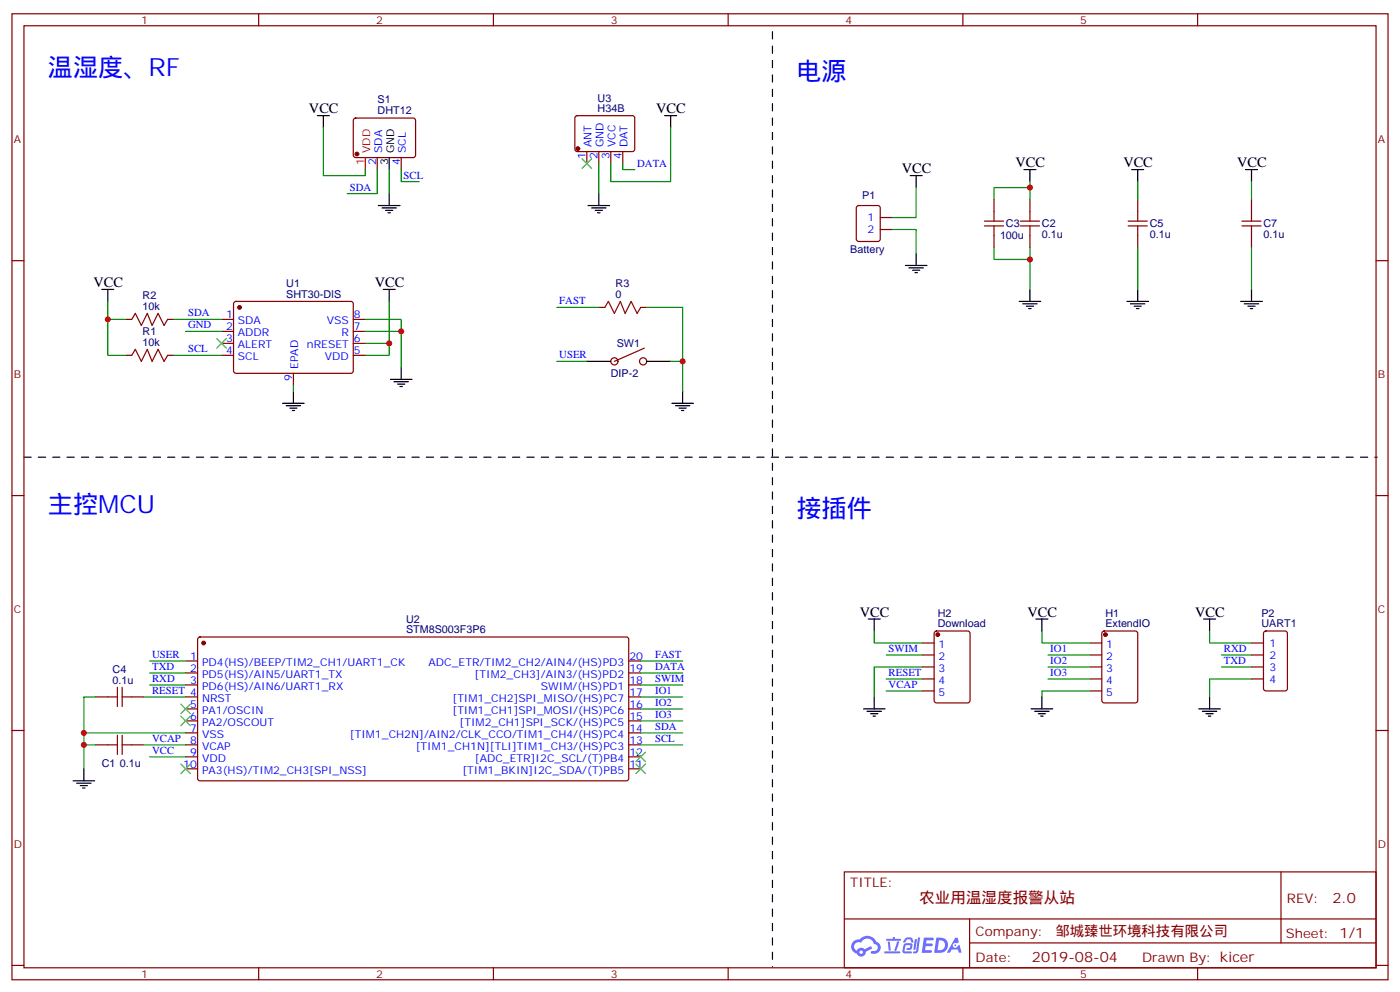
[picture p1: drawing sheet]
<svg xmlns="http://www.w3.org/2000/svg" width="412mm" height="292mm" viewBox="0 0 412 292" stroke-linecap="round" stroke-linejoin="round" font-family="sans-serif">
<path d="M227.5 9.3v275.2M7.1 134.6h398.6" fill="none" stroke="#000" stroke-width=".35" stroke-dasharray="2.1 2.1"/>
<g fill="none" stroke="#870000" stroke-width=".35">
<path d="M3.5 4.1h405.4v284.3h-405.4zM7.1 7.6h398.2v277.3h-398.2zM76.2 4.1v3.5M145.3 4.1v3.5M214.5 4.1v3.5M283.6 4.1v3.5M352.8 4.1v3.5M3.5 76.7h3.6M405.3 76.7h3.6M3.5 145.9h3.6M405.3 145.9h3.6M3.5 215h3.6"/>
<path d="M405.3 215h3.6M248.7 256.6h156.6v28.3h-156.6zM377.3 256.7v20.8M248.7 270.5h156.5M285.6 277.5h119.6M285.6 270.5v14.1M3.5 284.2h3.6M76.2 284.9v3.5M145.3 284.9v3.5M214.5 284.9v3.5M283.6 284.9v3.5M352.8 284.9v3.5"/>
<path d="M405.3 284.2h3.6"/>
</g>
<g fill="#5487ff">
<path d="M272.1 276h2.6l.3 .2-.1 .5-2 .1-.1 .9h1.6l.4 .4-.4 .4h-1.7l-.2 1.2h1.8l.3 .4-.2 .3-2.9 .1z"/>
<path d="M281.4 276h.7l.4 1.4-.7 .3a.74 .74 0 0 0-1.1 .3 .74 .74 0 0 0 .5 1 .74 .74 0 0 0 .9-.6l.5-.3 .7 2.3h-.9l-.2-.9h-1.9l-.5 .9h-.9z"/>
<path d="M269.5 276.4h.6l-.4 3a.31 .31 0 0 1-.3 .2 .31 .31 0 0 1-.3-.3z"/>
<path d="M270.4 276h.6l-.5 3.9a.89 .89 0 0 1-.7 .7 .89 .89 0 0 1-.9-.3l1-.4z"/>
<path d="M266.8 276.1l.6-.2 1.2 .1 .5 1.3-.6 .1-.4-.9-1 .2a.95 .95 0 0 1-1 .7l-.1-.2z"/>
<path d="M266.4 277.8l1.8-.2a1.04 1.04 0 0 1 .6 1.1 1.04 1.04 0 0 1-.8 .9h-.7a.29 .29 0 0 1-.3-.3 .29 .29 0 0 1 .3-.3h.7l.2-.8-1.4 .1-.4 1.7h1.9a.29 .29 0 0 1 .3 .4 .29 .29 0 0 1-.3 .2h-2l-.4-.3 .2-2z"/>
<path d="M260.5 280h4.4a.3 .3 0 0 1 .3 .4 .3 .3 0 0 1-.3 .2h-4.3z"/>
<path d="M264.3 277.1h.6l-.5 1.7a1.02 1.02 0 0 1-.7 1.1l-.2-.2z"/>
<path d="M261.5 277.2h.6l.3 2.3-.3 .4-.3-.3z"/>
<path d="M261.1 276.3h1.9l.2-.5h.5l-.1 .5h1.5a.29 .29 0 0 1 .3 .3 .29 .29 0 0 1-.3 .3h-3.9z"/>
<path d="M275.8 276l-.6 4.5h1.4a2.27 2.27 0 0 0 2.7-2.3 2.27 2.27 0 0 0-2.7-2.2zM276.6 276.8a1.5 1.5 0 0 1 1.8 1.5 1.5 1.5 0 0 1-1.9 1.4h-.3z"/>
<path d="M251.4 277.1a2.09 2.09 0 0 0 1 3.6 1.37 1.37 0 0 0 1.5 .9 1.37 1.37 0 0 0 1.1-1.5l2-.9-.5-.7-1.8 .9a1.4 1.4 0 0 0-2.3 .4 1.32 1.32 0 0 1-.6-1.8 1.32 1.32 0 0 1 1.9-.5 2.02 2.02 0 0 1 2-1.2 2.02 2.02 0 0 1 1.8 1.6 1.09 1.09 0 0 1 1.1 1.3 1.09 1.09 0 0 1-1.6 .7 .41 .41 0 0 0-.5 .4 .41 .41 0 0 0 .4 .4 1.89 1.89 0 0 0 2.4-1.1 1.89 1.89 0 0 0-1.2-2.4 2.98 2.98 0 0 0-5-.7l-1 .2zM253.2 280.3a.52 .52 0 0 1 1 0 .52 .52 0 0 1-1 0z"/>
<circle cx="281.4" cy="278.3" r=".28"/>
</g>
<g fill="none" stroke="#870000" stroke-width=".35">
<path d="M104.3 35l.5-.3 17.2 .1 .4 .7-.1 10.5-.6 .4-17.2-.1-.4-.6v-10.2zM169.6 34.2l.4-.2 16.5 .1 .5 .6-.1 9.5-.6 .4h-16.5l-.5-.7v-9.2zM111.1 46.4v3.5M118.2 46.4v3.5M172.9 44.6v3.6M176.4 44.6v3.6M179.9 44.6v3.6M183.4 44.6v3.6M292.8 58.7v6.4M303.4 58.7v6.4M335.1 58.7v6.4M368.7 58.7v6.4"/>
<path d="M252.5 60.7l.4-.2h5.7l.6 .4 .1 9.5-.5 .6-5.9 .1-.6-.5-.1-9.4zM259.3 64h3.5M259.3 67.6h3.5M290 66.5h5.6M290 65.1h5.6M292.8 66.5v6.3M300.6 66.5h5.6M300.6 65.1h5.6M303.4 66.5v6.3M332.3 66.5h5.7M332.3 65.1h5.7M335.1 66.5v6.3"/>
<path d="M365.8 66.5h5.7M365.8 65.1h5.7M368.7 66.5v6.3M37 94h1.8l1.1-1.7 1.7 3.5 1.8-3.5 1.4 3.5 1.8-3.5 1.7 3.5 1.1-1.8h1.8M65.3 94h3.5M65.3 97.5h3.5M69 88.9l.5-.2 34.1 .1 .5 .6-.1 20.1-.6 .4-34.2-.1-.4-.6v-19.8zM104.1 94h3.5M104.1 97.5h3.5M176.4 90.5h1.8M188.7 90.5h1.8M37 104.6h1.8l1.1-1.8 1.7 3.6 1.8-3.6 1.4 3.6 1.8-3.6 1.7 3.6 1.1-1.8h1.8"/>
<path d="M65.3 101.1h3.5M65.3 104.6h3.5M86.4 109.9v3.5M104.1 101.1h3.5M104.1 104.6h3.5M189.8 102.5l-8.8 3.9M54.7 194.6h3.5M54.7 198.1h3.5M58.4 187.7l.5-.2 125.9 .1 .4 .6-.1 41.2-.6 .4h-125.9l-.4-.7v-40.9zM185.2 194.6h3.5M185.2 198.1h3.5M271.6 189.3h3.6"/>
<path d="M271.6 192.8h3.6M271.6 196.3h3.6M271.6 199.8h3.6M275.4 185.9l.5-.2h9.1l.7 .5 .1 20-.5 .6-9.4 .1-.7-.5v-20zM321 189.3h3.6M321 192.8h3.6M321 196.3h3.6M321 199.8h3.6M324.8 185.9l.5-.2h9.1l.7 .5v20l-.4 .6-9.4 .1-.7-.5v-20zM368.7 189.3h3.5M368.7 192.8h3.5M368.7 196.3h3.5"/>
<path d="M368.7 199.8h3.5M372.4 185.9l.5-.2h5.6l.7 .5v16.5l-.4 .6-5.9 .1-.7-.5v-16.5zM28.2 205.1h6.4M28.2 219.3h6.4M34.6 202.3v5.7M34.6 216.4v5.7M36 205.1h6.3M36 219.3h6.3M36 202.3v5.7M36 216.4v5.7M54.7 201.6h3.5M54.7 205.1h3.5"/>
<path d="M54.7 208.7h3.5M54.7 212.2h3.5M54.7 215.7h3.5M54.7 219.3h3.5M185.2 201.6h3.5M185.2 205.1h3.5M185.2 208.7h3.5M185.2 212.2h3.5M185.2 215.7h3.5M185.2 219.3h3.5M271.6 203.4h3.6M321 203.4h3.6"/>
<path d="M54.7 222.8h3.5M54.7 226.3h3.5M185.2 222.8h3.5M185.2 226.3h3.5"/>
<circle cx="181" cy="106.4" r="1.06"/>
<circle cx="189.4" cy="106.4" r="1.06"/>
</g>
<g fill="#870000" stroke="#870000" stroke-width=".35">
<circle cx="70.6" cy="90.5" r=".53"/>
<circle cx="60" cy="189.3" r=".53"/>
<circle cx="170.2" cy="43.7" r=".53"/>
<circle cx="325.6" cy="186.8" r=".53"/>
<circle cx="276.2" cy="186.8" r=".53"/>
<circle cx="105.1" cy="45.3" r=".53"/>
</g>
<path d="M107.6 46.4v3.5" fill="none" stroke="#f00" stroke-width=".35"/>
<g fill="none" stroke="#000" stroke-width=".35">
<path d="M93.5 34h3.5M95.2 34v3.6M195.8 34h3.5M197.6 34v3.6M114.7 46.4v3.5M114.7 57v3.5M176.4 57v3.5M268.1 51.7h3.5M269.9 51.7v3.5M301.6 49.9h3.6M303.4 49.9v3.5M333.4 49.9h3.5"/>
<path d="M335.1 49.9v3.5M366.9 49.9h3.5M368.7 49.9v3.5M111.5 60.5h6.3M112.5 61.2h4.3M113.6 61.9h2.1M114.3 62.6h.7M173.2 60.5h6.4M174.3 61.2h4.2M175.3 61.9h2.1M176 62.6h.7M266.7 78.1h6.3"/>
<path d="M267.8 78.8h4.2M268.8 79.6h2.1M269.9 74.6v3.5M30 85.2h3.5M31.7 85.2v3.5M112.9 85.2h3.5M114.7 85.2v3.5M269.5 80.3h.7M300.2 88.7h6.4M301.3 89.4h4.2M302.3 90.1h2.1M303 90.8h.7"/>
<path d="M303.4 85.2v3.5M332 88.7h6.3M333 89.4h4.3M334.1 90.1h2.1M334.8 90.8h.7M335.1 85.2v3.5M365.5 88.7h6.3M366.5 89.4h4.3M367.6 90.1h2.1M368.3 90.8h.7M368.7 85.2v3.5M83.3 118.7h6.3"/>
<path d="M84.3 119.4h4.2M86.4 115.2v3.5M115 111.7h6.4M116.1 112.4h4.2M117.1 113.1h2.1M117.8 113.8h.7M118.2 108.1v3.6M172.9 106.4h7M190.5 106.4h7.1M197.9 118.7h6.4M199 119.4h4.2M201.1 115.2v3.5"/>
<path d="M85.4 120.1h2.1M86.1 120.8h.7M200 120.1h2.1M200.7 120.8h.7M255.8 182.2h3.5M257.5 182.2v3.5M305.2 182.2h3.5M306.9 182.2v3.5M354.5 182.2h3.6M356.3 182.2v3.5M254.4 208.7h6.3M255.4 209.4h4.2"/>
<path d="M256.5 210.1h2.1M257.2 210.8h.7M257.5 205.1v3.6M303.7 208.7h6.4M304.8 209.4h4.2M305.9 210.1h2.1M306.6 210.8h.7M306.9 205.1v3.6M353.1 208.7h6.4M354.2 209.4h4.2M355.2 210.1h2.2M356 210.8h.7"/>
<path d="M356.3 205.1v3.6M21.5 229.8h6.4M22.6 230.5h4.2M23.6 231.2h2.2M24.3 232h.7M24.7 226.3v3.5"/>
</g>
<path d="M178.2 90.5l1-1.8 1.8 3.6 1.7-3.6 1.4 3.6 1.8-3.6 1.8 3.6 1-1.8" fill="none" stroke="#a10000" stroke-width=".35"/>
<g fill="none" stroke="#008700" stroke-width=".35">
<path d="M95.2 37.6v14.1h12.4v-1.8M197.6 37.6v15.8h-17.7v-5.2M111.1 49.9v7.1h-8.8M114.7 49.9v7.1M118.2 49.9v3.5h5.3M176.4 48.2v8.8M183.4 48.2v1.7h3.6M269.9 55.2v8.8h-7.1M303.4 55.2h-10.6v3.5M303.4 53.4v5.3M335.1 53.4v5.3M368.7 53.4v5.3"/>
<path d="M262.8 67.6h7.1v7M292.8 72.8v3.6h10.6M303.4 72.8v12.4M335.1 72.8v12.4M368.7 72.8v12.4M31.7 88.7v15.9h5.3M31.7 94h5.3M51.2 94h14.1M54.7 97.5h10.6M107.6 94h10.6v14.1M107.6 97.5h10.6M114.7 88.7v15.9h-7.1"/>
<path d="M164 90.5h12.4M190.5 90.5h10.6v24.7M51.2 104.6h14.1M86.4 113.4v1.8M107.6 101.1h7.1M164 106.4h8.9M197.6 106.4h3.5M44.1 198.1h10.6M44.1 194.6h10.6M188.7 198.1h12.4M188.7 194.6h12.4M257.5 185.7v3.6h14.1"/>
<path d="M261.1 192.8h10.5M261.1 199.8h10.5M271.6 196.3h-14.1v8.8M306.9 185.7v3.6h14.1M308.7 192.8h12.3M308.7 196.3h12.3M308.7 199.8h12.3M356.3 185.7v3.6h12.4M359.8 192.8h8.9M359.8 196.3h8.9M368.7 199.8h-12.4v5.3M24.7 215.7h30"/>
<path d="M24.7 219.3v7M28.2 205.1h-3.5v14.2h3.5M42.3 219.3h12.4M42.3 205.1h12.4M44.1 201.6h10.6M188.7 219.3h12.4M188.7 201.6h12.4M188.7 215.7h12.4M188.7 205.1h12.4M188.7 208.7h12.4M188.7 212.2h12.4M261.1 203.4h10.5"/>
<path d="M321 203.4h-14.1v1.7M44.1 222.8h10.6"/>
</g>
<g fill="#c00">
<circle cx="201.1" cy="106.4" r=".88"/>
<circle cx="24.7" cy="219.3" r=".88"/>
<circle cx="303.4" cy="55.2" r=".88"/>
<circle cx="31.8" cy="94" r=".88"/>
<circle cx="118.2" cy="97.5" r=".88"/>
<circle cx="114.7" cy="101.1" r=".88"/>
<circle cx="24.7" cy="215.7" r=".88"/>
<circle cx="303.4" cy="76.4" r=".88"/>
</g>
<g fill="none" stroke="#3c3" stroke-width=".35">
<path d="M171.4 46.7l2.9 2.9M174.3 46.7l-2.9 2.9M63.9 99.7l2.8 2.8M66.7 99.7l-2.8 2.8M53.3 207.3l2.8 2.8M53.3 210.8l2.8 2.8M56.1 207.3l-2.8 2.8M56.1 210.8l-2.8 2.8M53.3 224.9l2.8 2.8M56.1 224.9l-2.8 2.8M187.3 224.9l2.8 2.8M187.3 221.4l2.8 2.8"/>
<path d="M190.1 224.9l-2.8 2.8M190.1 221.4l-2.8 2.8"/>
</g>
<g font-size="7.4" fill="#00f">
<text x="14.1" y="22.3">温湿度、RF</text>
<text x="234.6" y="23.5">电源</text>
<text x="14.1" y="151">主控MCU</text>
<text x="234.6" y="152.2">接插件</text>
</g>
<text font-size="4.6" fill="#800" x="270.8" y="265.7">农业用温湿度报警从站</text>
<g font-size="4.2">
<text x="91" y="33.3">VCC</text>
<text x="193.3" y="33.3">VCC</text>
<text x="265.6" y="51">VCC</text>
<text x="299.2" y="49.2">VCC</text>
<text x="330.9" y="49.2">VCC</text>
<text x="364.4" y="49.2">VCC</text>
<text x="27.5" y="84.5">VCC</text>
<text x="110.4" y="84.5">VCC</text>
<text x="253.3" y="181.5">VCC</text>
<text x="302.7" y="181.5">VCC</text>
<text x="352.1" y="181.5">VCC</text>
</g>
<g font-size="4.2" fill="#800">
<text x="392.5" y="265.9">2.0</text>
<text x="310.9" y="275.5">邹城臻世环境科技有限公司</text>
<text x="304" y="283.3">2019-08-04</text>
</g>
<g font-size="3.9" fill="#800">
<text x="250.5" y="261.2">TITLE:</text>
<text x="379.1" y="265.9">REV:</text>
<text x="287.4" y="275.4">Company:</text>
<text x="378.7" y="276">Sheet: 1/1</text>
<text x="287.4" y="283.1">Date:</text>
<text x="336.4" y="283.2">Drawn By: kicer</text>
</g>
<g font-size="3.2" fill="#800">
<text x="41.6" y="7.1">1</text>
<text x="110.8" y="7.1">2</text>
<text x="179.9" y="7.1">3</text>
<text x="249.1" y="7.1">4</text>
<text x="318.2" y="7.1">5</text>
<text x="4.1" y="42.2">A</text>
<text x="405.9" y="42.2">A</text>
<text x="4.1" y="111.3">B</text>
<text x="405.9" y="111.3">B</text>
<text x="4.1" y="180.4">C</text>
<text x="405.9" y="180.4">C</text>
<text x="4.1" y="249.6">D</text>
<text x="405.9" y="249.6">D</text>
<text x="41.6" y="287.9">1</text>
<text x="110.8" y="287.9">2</text>
<text x="179.9" y="287.9">3</text>
<text x="249.1" y="287.9">4</text>
<text x="318.2" y="287.9">5</text>
</g>
<g font-size="3.2" fill="#000080">
<text x="176.1" y="29.9">U3</text>
<text x="111.2" y="33.7">DHT12</text>
<text x="111.2" y="30.3">S1</text>
<text x="176.1" y="33">H34B</text>
<text x="254" y="58.6">P1</text>
<text x="294.6" y="70.5">100u</text>
<text x="296.3" y="66.9">C3</text>
<text x="306.9" y="70.1">0.1u</text>
<text x="306.9" y="66.9">C2</text>
<text x="338.7" y="70.1">0.1u</text>
<text x="338.7" y="66.9">C5</text>
<text x="372.2" y="70.1">0.1u</text>
<text x="372.2" y="66.9">C7</text>
<text x="250.5" y="74.4">Battery</text>
<text x="42" y="88">R2</text>
<text x="84.3" y="87.7">SHT30-DIS</text>
<text x="84.3" y="84.6">U1</text>
<text x="181.3" y="87.7">0</text>
<text x="181.3" y="84.4">R3</text>
<text x="42" y="91.2">10k</text>
<text x="42" y="101.8">10k</text>
<text x="42" y="98.6">R1</text>
<text x="181.7" y="102.3">SW1</text>
<text x="179.9" y="111.1">DIP-2</text>
<text x="119.6" y="183.4">U2</text>
<text x="276.2" y="184.7">Download</text>
<text x="276.2" y="181.6">H2</text>
<text x="325.6" y="184.7">ExtendIO</text>
<text x="325.6" y="181.6">H1</text>
<text x="371.6" y="184.7">UART1</text>
<text x="371.6" y="181.5">P2</text>
<text x="119.6" y="186.4">STM8S003F3P6</text>
<text x="33.2" y="201.3">0.1u</text>
<text x="33.2" y="198.1">C4</text>
<text x="30" y="225.7">C1</text>
<text x="35.3" y="225.7">0.1u</text>
</g>
<g font-size="3.2" fill="#f00">
<text x="109" y="45.1" transform="rotate(-90 109 45.1)">VDD</text>
<text x="107.2" y="48.6" transform="rotate(-90 107.2 48.6)">1</text>
</g>
<g font-size="3.2" fill="#00f">
<text x="112.5" y="45.1" transform="rotate(-90 112.5 45.1)">SDA</text>
<text x="119.6" y="45.1" transform="rotate(-90 119.6 45.1)">SCL</text>
<text x="172.5" y="46.8" transform="rotate(-90 172.5 46.8)">1</text>
<text x="174.3" y="43.3" transform="rotate(-90 174.3 43.3)">ANT</text>
<text x="176" y="46.8" transform="rotate(-90 176 46.8)">2</text>
<text x="177.8" y="43.3" transform="rotate(-90 177.8 43.3)">GND</text>
<text x="179.6" y="46.8" transform="rotate(-90 179.6 46.8)">3</text>
<text x="181.3" y="43.3" transform="rotate(-90 181.3 43.3)">VCC</text>
<text x="183.1" y="46.8" transform="rotate(-90 183.1 46.8)">4</text>
<text x="184.9" y="43.3" transform="rotate(-90 184.9 43.3)">DAT</text>
<text x="110.8" y="48.6" transform="rotate(-90 110.8 48.6)">2</text>
<text x="117.8" y="48.6" transform="rotate(-90 117.8 48.6)">4</text>
<text x="118.9" y="52.6">SCL</text>
<text x="187.7" y="49">DATA</text>
<text x="103" y="56.1">SDA</text>
<text x="255.5" y="65.1">1</text>
<text x="255.5" y="68.6">2</text>
<text x="164.7" y="89.6">FAST</text>
<text x="55.4" y="93.1">SDA</text>
<text x="66.6" y="93.7">1</text>
<text x="70.1" y="95.4">SDA</text>
<text x="96.3" y="95.4">VSS</text>
<text x="104.2" y="93.7">8</text>
<text x="55.4" y="96.7">GND</text>
<text x="66.6" y="97.2">2</text>
<text x="66.6" y="100.7">3</text>
<text x="70.1" y="99">ADDR</text>
<text x="100.6" y="99">R</text>
<text x="104.2" y="100.7">6</text>
<text x="104.2" y="97.2">7</text>
<text x="55.4" y="103.7">SCL</text>
<text x="66.6" y="104.2">4</text>
<text x="70.1" y="102.5">ALERT</text>
<text x="70.1" y="106">SCL</text>
<text x="90.4" y="102.5">nRESET</text>
<text x="95.7" y="106">VDD</text>
<text x="104.2" y="104.2">5</text>
<text x="164.7" y="105.5">USER</text>
<text x="86.1" y="112.1" transform="rotate(-90 86.1 112.1)">9</text>
<text x="87.8" y="108.6" transform="rotate(-90 87.8 108.6)">EPAD</text>
<text x="261.8" y="191.9">SWIM</text>
<text x="276.5" y="190.7">1</text>
<text x="309.4" y="191.9">IO1</text>
<text x="325.9" y="190.7">1</text>
<text x="360.5" y="191.9">RXD</text>
<text x="373.9" y="190.3">1</text>
<text x="44.8" y="197.2">TXD</text>
<text x="44.8" y="193.7">USER</text>
<text x="56" y="194.2">1</text>
<text x="56" y="197.7">2</text>
<text x="59.5" y="196">PD4(HS)/BEEP/TIM2_CH1/UART1_CK</text>
<text x="126.2" y="196">ADC_ETR/TIM2_CH2/AIN4/(HS)PD3</text>
<text x="185.4" y="197.7">19</text>
<text x="185.4" y="194.2">20</text>
<text x="193" y="197.2">DATA</text>
<text x="193" y="193.7">FAST</text>
<text x="276.5" y="194.2">2</text>
<text x="276.5" y="197.7">3</text>
<text x="309.4" y="195.4">IO2</text>
<text x="325.9" y="194.2">2</text>
<text x="325.9" y="197.7">3</text>
<text x="360.5" y="195.4">TXD</text>
<text x="373.9" y="193.9">2</text>
<text x="373.9" y="197.4">3</text>
<text x="44.8" y="200.7">RXD</text>
<text x="56" y="201.3">3</text>
<text x="59.5" y="199.5">PD5(HS)/AIN5/UART1_TX</text>
<text x="59.5" y="203">PD6(HS)/AIN6/UART1_RX</text>
<text x="139.8" y="199.5">[TIM2_CH3]/AIN3/(HS)PD2</text>
<text x="159.3" y="203">SWIM/(HS)PD1</text>
<text x="185.4" y="201.3">18</text>
<text x="193" y="200.7">SWIM</text>
<text x="261.8" y="199">RESET</text>
<text x="261.8" y="202.5">VCAP</text>
<text x="276.5" y="201.3">4</text>
<text x="309.4" y="199">IO3</text>
<text x="325.9" y="201.3">4</text>
<text x="373.9" y="200.9">4</text>
<text x="44.8" y="204.3">RESET 4</text>
<text x="56" y="208.3">5</text>
<text x="59.5" y="206.6">NRST</text>
<text x="133.3" y="206.6">[TIM1_CH2]SPI_MISO/(HS)PC7</text>
<text x="185.4" y="208.3">16</text>
<text x="185.4" y="204.8">17</text>
<text x="193" y="204.3">IO1</text>
<text x="193" y="207.8">IO2</text>
<text x="276.5" y="204.8">5</text>
<text x="325.9" y="204.8">5</text>
<text x="56" y="211.8">6</text>
<text x="56" y="215.4">7</text>
<text x="59.5" y="210.1">PA1/OSCIN</text>
<text x="59.5" y="213.6">PA2/OSCOUT</text>
<text x="133.3" y="210.1">[TIM1_CH1]SPI_MOSI/(HS)PC6</text>
<text x="135.4" y="213.6">[TIM2_CH1]SPI_SCK/(HS)PC5</text>
<text x="185.4" y="215.4">14</text>
<text x="185.4" y="211.8">15</text>
<text x="193" y="214.8">SDA</text>
<text x="193" y="211.3">IO3</text>
<text x="44.8" y="221.9">VCC</text>
<text x="44.8" y="218.4">VCAP</text>
<text x="56" y="218.9">8</text>
<text x="59.5" y="217.1">VSS</text>
<text x="59.5" y="220.7">VCAP</text>
<text x="103.1" y="217.1">[TIM1_CH2N]/AIN2/CLK_CCO/TIM1_CH4/(HS)PC4</text>
<text x="122.5" y="220.7">[TIM1_CH1N][TLI]TIM1_CH3/(HS)PC3</text>
<text x="185.4" y="218.9">13</text>
<text x="193" y="218.4">SCL</text>
<text x="54" y="226">10</text>
<text x="56" y="222.4">9</text>
<text x="59.5" y="224.2">VDD</text>
<text x="59.5" y="227.7">PA3(HS)/TIM2_CH3[SPI_NSS]</text>
<text x="136.2" y="227.7">[TIM1_BKIN]I2C_SDA/(T)PB5</text>
<text x="139.9" y="224.2">[ADC_ETR]I2C_SCL/(T)PB4</text>
<text x="185.4" y="226">11</text>
<text x="185.4" y="222.4">12</text>
</g>
<g font-size="3.2">
<text x="116.1" y="45.1" transform="rotate(-90 116.1 45.1)">GND</text>
<text x="114.3" y="48.6" transform="rotate(-90 114.3 48.6)">3</text>
</g>
</svg>
